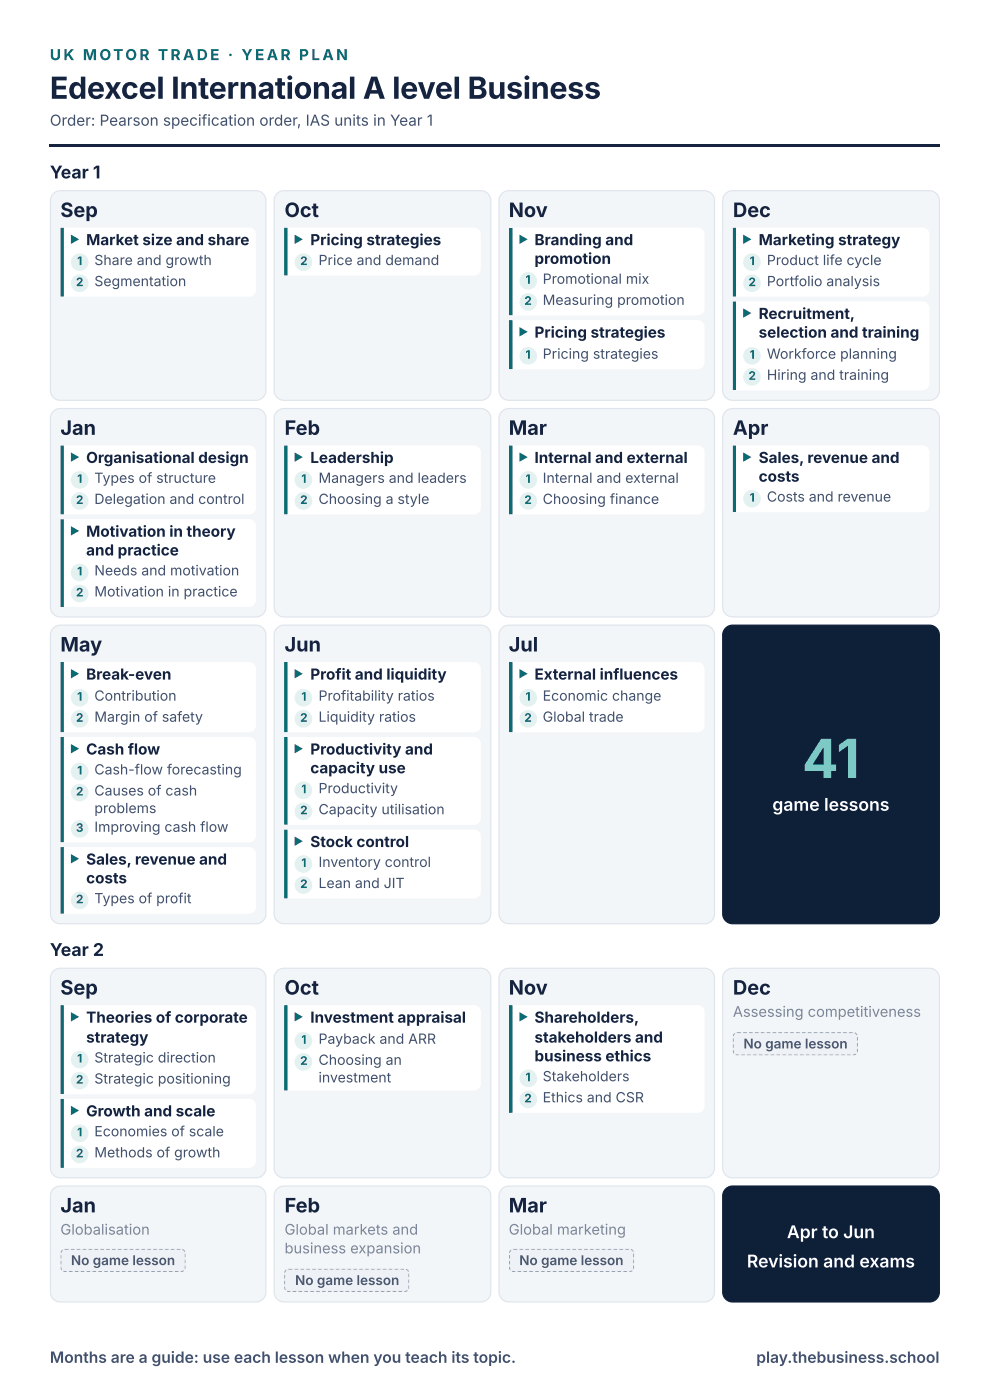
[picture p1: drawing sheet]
<svg xmlns="http://www.w3.org/2000/svg" width="210mm" height="297mm" viewBox="0 0 210 297" stroke-linecap="round" stroke-linejoin="round" font-family="sans-serif">
<path d="M10.6 30.7h189v.5h-189z" fill="#16233f"/>
<path d="M11.3 41.1a2.11 2.11 0 0 1 1.5-.6h41.6a2.11 2.11 0 0 1 2.1 2.1v40.3a2.11 2.11 0 0 1-2.1 2.1h-41.6a2.11 2.11 0 0 1-2.1-2.1v-40.3a2.11 2.11 0 0 1 .6-1.5z" fill="#f3f6f9"/>
<path d="M11.3 41.1a2.11 2.11 0 0 1 1.5-.6h41.6a2.11 2.11 0 0 1 2.1 2.1v40.3a2.11 2.11 0 0 1-2.1 2.1h-41.6a2.11 2.11 0 0 1-2.1-2.1v-40.3a2.11 2.11 0 0 1 .6-1.5z" fill="none" stroke="#dfe5ec" stroke-width=".25"/>
<path d="M13.2 48.3h39.7a1.49 1.49 0 0 1 1.5 1.5v11.7a1.49 1.49 0 0 1-1.5 1.5h-39.7z" fill="#fff"/>
<path d="M12.8 48.3h.8v14.7h-.8z" fill="#0a6b73"/>
<g fill="#e3f1f1">
<circle cx="16.9" cy="55.7" r="1.87"/>
<circle cx="16.9" cy="60.2" r="1.87"/>
</g>
<path d="M58.8 41.1a2.11 2.11 0 0 1 1.5-.6h41.8a2.11 2.11 0 0 1 2.1 2.1v40.3a2.11 2.11 0 0 1-2.1 2.1h-41.8a2.11 2.11 0 0 1-2.1-2.1v-40.3a2.11 2.11 0 0 1 .6-1.5z" fill="#f3f6f9"/>
<path d="M58.8 41.1a2.11 2.11 0 0 1 1.5-.6h41.8a2.11 2.11 0 0 1 2.1 2.1v40.3a2.11 2.11 0 0 1-2.1 2.1h-41.8a2.11 2.11 0 0 1-2.1-2.1v-40.3a2.11 2.11 0 0 1 .6-1.5z" fill="none" stroke="#dfe5ec" stroke-width=".25"/>
<path d="M60.7 48.3h39.9a1.49 1.49 0 0 1 1.5 1.5v7.2a1.49 1.49 0 0 1-1.5 1.5h-39.9z" fill="#fff"/>
<path d="M60.3 48.3h.8v10.2h-.8z" fill="#0a6b73"/>
<circle cx="64.4" cy="55.7" r="1.87" fill="#e3f1f1"/>
<path d="M106.6 41.1a2.11 2.11 0 0 1 1.5-.6h41.5a2.11 2.11 0 0 1 2.1 2.1v40.3a2.11 2.11 0 0 1-2.1 2.1h-41.5a2.11 2.11 0 0 1-2.1-2.1v-40.3a2.11 2.11 0 0 1 .6-1.5z" fill="#f3f6f9"/>
<path d="M106.6 41.1a2.11 2.11 0 0 1 1.5-.6h41.5a2.11 2.11 0 0 1 2.1 2.1v40.3a2.11 2.11 0 0 1-2.1 2.1h-41.5a2.11 2.11 0 0 1-2.1-2.1v-40.3a2.11 2.11 0 0 1 .6-1.5z" fill="none" stroke="#dfe5ec" stroke-width=".25"/>
<path d="M108.5 48.3h39.6a1.49 1.49 0 0 1 1.5 1.5v15.7a1.49 1.49 0 0 1-1.5 1.5h-39.6z" fill="#fff"/>
<path d="M108.1 48.3h.7v18.7h-.7z" fill="#0a6b73"/>
<path d="M108.5 68h39.6a1.49 1.49 0 0 1 1.5 1.5v7.4a1.49 1.49 0 0 1-1.5 1.5h-39.6z" fill="#fff"/>
<path d="M108.1 68h.7v10.4h-.7z" fill="#0a6b73"/>
<g fill="#e3f1f1">
<circle cx="112.2" cy="59.7" r="1.87"/>
<circle cx="112.2" cy="64.1" r="1.87"/>
<circle cx="112.2" cy="75.6" r="1.87"/>
</g>
<path d="M154.1 41.1a2.11 2.11 0 0 1 1.5-.6h41.8a2.11 2.11 0 0 1 2.1 2.1v40.3a2.11 2.11 0 0 1-2.1 2.1h-41.8a2.11 2.11 0 0 1-2.1-2.1v-40.3a2.11 2.11 0 0 1 .6-1.5z" fill="#f3f6f9"/>
<path d="M154.1 41.1a2.11 2.11 0 0 1 1.5-.6h41.8a2.11 2.11 0 0 1 2.1 2.1v40.3a2.11 2.11 0 0 1-2.1 2.1h-41.8a2.11 2.11 0 0 1-2.1-2.1v-40.3a2.11 2.11 0 0 1 .6-1.5z" fill="none" stroke="#dfe5ec" stroke-width=".25"/>
<path d="M156 48.3h39.9a1.49 1.49 0 0 1 1.5 1.5v11.7a1.49 1.49 0 0 1-1.5 1.5h-39.9z" fill="#fff"/>
<path d="M155.6 48.3h.7v14.7h-.7z" fill="#0a6b73"/>
<path d="M156 64h39.9a1.49 1.49 0 0 1 1.5 1.5v15.9a1.49 1.49 0 0 1-1.5 1.5h-39.9z" fill="#fff"/>
<path d="M155.6 64h.7v18.9h-.7z" fill="#0a6b73"/>
<g fill="#e3f1f1">
<circle cx="159.7" cy="55.7" r="1.87"/>
<circle cx="159.7" cy="60.2" r="1.87"/>
<circle cx="159.7" cy="75.6" r="1.87"/>
<circle cx="159.7" cy="80" r="1.87"/>
</g>
<path d="M11.3 87.4a2.11 2.11 0 0 1 1.5-.6h41.6a2.11 2.11 0 0 1 2.1 2.1v40a2.11 2.11 0 0 1-2.1 2.1h-41.6a2.11 2.11 0 0 1-2.1-2.1v-40a2.11 2.11 0 0 1 .6-1.5z" fill="#f3f6f9"/>
<path d="M11.3 87.4a2.11 2.11 0 0 1 1.5-.6h41.6a2.11 2.11 0 0 1 2.1 2.1v40a2.11 2.11 0 0 1-2.1 2.1h-41.6a2.11 2.11 0 0 1-2.1-2.1v-40a2.11 2.11 0 0 1 .6-1.5z" fill="none" stroke="#dfe5ec" stroke-width=".25"/>
<path d="M13.2 94.6h39.7a1.49 1.49 0 0 1 1.5 1.5v11.7a1.49 1.49 0 0 1-1.5 1.5h-39.7z" fill="#fff"/>
<path d="M12.8 94.6h.8v14.7h-.8z" fill="#0a6b73"/>
<path d="M13.2 110.3h39.7a1.49 1.49 0 0 1 1.5 1.5v15.6a1.49 1.49 0 0 1-1.5 1.5h-39.7z" fill="#fff"/>
<path d="M12.8 110.3h.8v18.6h-.8z" fill="#0a6b73"/>
<g fill="#e3f1f1">
<circle cx="16.9" cy="101.9" r="1.87"/>
<circle cx="16.9" cy="106.4" r="1.87"/>
<circle cx="16.9" cy="121.6" r="1.87"/>
<circle cx="16.9" cy="126.1" r="1.87"/>
</g>
<path d="M58.8 87.4a2.11 2.11 0 0 1 1.5-.6h41.8a2.11 2.11 0 0 1 2.1 2.1v40a2.11 2.11 0 0 1-2.1 2.1h-41.8a2.11 2.11 0 0 1-2.1-2.1v-40a2.11 2.11 0 0 1 .6-1.5z" fill="#f3f6f9"/>
<path d="M58.8 87.4a2.11 2.11 0 0 1 1.5-.6h41.8a2.11 2.11 0 0 1 2.1 2.1v40a2.11 2.11 0 0 1-2.1 2.1h-41.8a2.11 2.11 0 0 1-2.1-2.1v-40a2.11 2.11 0 0 1 .6-1.5z" fill="none" stroke="#dfe5ec" stroke-width=".25"/>
<path d="M60.7 94.6h39.9a1.49 1.49 0 0 1 1.5 1.5v11.7a1.49 1.49 0 0 1-1.5 1.5h-39.9z" fill="#fff"/>
<path d="M60.3 94.6h.8v14.7h-.8z" fill="#0a6b73"/>
<g fill="#e3f1f1">
<circle cx="64.4" cy="101.9" r="1.87"/>
<circle cx="64.4" cy="106.4" r="1.87"/>
</g>
<path d="M106.6 87.4a2.11 2.11 0 0 1 1.5-.6h41.5a2.11 2.11 0 0 1 2.1 2.1v40a2.11 2.11 0 0 1-2.1 2.1h-41.5a2.11 2.11 0 0 1-2.1-2.1v-40a2.11 2.11 0 0 1 .6-1.5z" fill="#f3f6f9"/>
<path d="M106.6 87.4a2.11 2.11 0 0 1 1.5-.6h41.5a2.11 2.11 0 0 1 2.1 2.1v40a2.11 2.11 0 0 1-2.1 2.1h-41.5a2.11 2.11 0 0 1-2.1-2.1v-40a2.11 2.11 0 0 1 .6-1.5z" fill="none" stroke="#dfe5ec" stroke-width=".25"/>
<path d="M108.5 94.6h39.6a1.49 1.49 0 0 1 1.5 1.5v11.7a1.49 1.49 0 0 1-1.5 1.5h-39.6z" fill="#fff"/>
<path d="M108.1 94.6h.7v14.7h-.7z" fill="#0a6b73"/>
<g fill="#e3f1f1">
<circle cx="112.2" cy="101.9" r="1.87"/>
<circle cx="112.2" cy="106.4" r="1.87"/>
</g>
<path d="M154.1 87.4a2.11 2.11 0 0 1 1.5-.6h41.8a2.11 2.11 0 0 1 2.1 2.1v40a2.11 2.11 0 0 1-2.1 2.1h-41.8a2.11 2.11 0 0 1-2.1-2.1v-40a2.11 2.11 0 0 1 .6-1.5z" fill="#f3f6f9"/>
<path d="M154.1 87.4a2.11 2.11 0 0 1 1.5-.6h41.8a2.11 2.11 0 0 1 2.1 2.1v40a2.11 2.11 0 0 1-2.1 2.1h-41.8a2.11 2.11 0 0 1-2.1-2.1v-40a2.11 2.11 0 0 1 .6-1.5z" fill="none" stroke="#dfe5ec" stroke-width=".25"/>
<path d="M156 94.6h39.9a1.49 1.49 0 0 1 1.5 1.5v11.2a1.49 1.49 0 0 1-1.5 1.5h-39.9z" fill="#fff"/>
<path d="M155.6 94.6h.7v14.2h-.7z" fill="#0a6b73"/>
<circle cx="159.7" cy="105.9" r="1.87" fill="#e3f1f1"/>
<path d="M11.3 133.4a2.11 2.11 0 0 1 1.5-.6h41.6a2.11 2.11 0 0 1 2.1 2.1v59.2a2.11 2.11 0 0 1-2.1 2.1h-41.6a2.11 2.11 0 0 1-2.1-2.1v-59.2a2.11 2.11 0 0 1 .6-1.5z" fill="#f3f6f9"/>
<path d="M11.3 133.4a2.11 2.11 0 0 1 1.5-.6h41.6a2.11 2.11 0 0 1 2.1 2.1v59.2a2.11 2.11 0 0 1-2.1 2.1h-41.6a2.11 2.11 0 0 1-2.1-2.1v-59.2a2.11 2.11 0 0 1 .6-1.5z" fill="none" stroke="#dfe5ec" stroke-width=".25"/>
<path d="M13.2 140.6h39.7a1.49 1.49 0 0 1 1.5 1.5v11.9a1.49 1.49 0 0 1-1.5 1.5h-39.7z" fill="#fff"/>
<path d="M12.8 140.6h.8v14.9h-.8z" fill="#0a6b73"/>
<path d="M13.2 156.5h39.7a1.49 1.49 0 0 1 1.5 1.5v19.4a1.49 1.49 0 0 1-1.5 1.5h-39.7z" fill="#fff"/>
<path d="M12.8 156.5h.8v22.4h-.8z" fill="#0a6b73"/>
<path d="M13.2 179.9h39.7a1.49 1.49 0 0 1 1.5 1.5v11.2a1.49 1.49 0 0 1-1.5 1.5h-39.7z" fill="#fff"/>
<path d="M12.8 179.9h.8v14.2h-.8z" fill="#0a6b73"/>
<g fill="#e3f1f1">
<circle cx="16.9" cy="148.2" r="1.87"/>
<circle cx="16.9" cy="152.7" r="1.87"/>
<circle cx="16.9" cy="163.9" r="1.87"/>
<circle cx="16.9" cy="168.3" r="1.87"/>
<circle cx="16.9" cy="176.1" r="1.87"/>
<circle cx="16.9" cy="191.2" r="1.87"/>
</g>
<path d="M58.8 133.4a2.11 2.11 0 0 1 1.5-.6h41.8a2.11 2.11 0 0 1 2.1 2.1v59.2a2.11 2.11 0 0 1-2.1 2.1h-41.8a2.11 2.11 0 0 1-2.1-2.1v-59.2a2.11 2.11 0 0 1 .6-1.5z" fill="#f3f6f9"/>
<path d="M58.8 133.4a2.11 2.11 0 0 1 1.5-.6h41.8a2.11 2.11 0 0 1 2.1 2.1v59.2a2.11 2.11 0 0 1-2.1 2.1h-41.8a2.11 2.11 0 0 1-2.1-2.1v-59.2a2.11 2.11 0 0 1 .6-1.5z" fill="none" stroke="#dfe5ec" stroke-width=".25"/>
<path d="M60.7 140.6h39.9a1.49 1.49 0 0 1 1.5 1.5v11.9a1.49 1.49 0 0 1-1.5 1.5h-39.9z" fill="#fff"/>
<path d="M60.3 140.6h.8v14.9h-.8z" fill="#0a6b73"/>
<path d="M60.7 156.5h39.9a1.49 1.49 0 0 1 1.5 1.5v15.7a1.49 1.49 0 0 1-1.5 1.5h-39.9z" fill="#fff"/>
<path d="M60.3 156.5h.8v18.7h-.8z" fill="#0a6b73"/>
<path d="M60.7 176.2h39.9a1.49 1.49 0 0 1 1.5 1.5v11.7a1.49 1.49 0 0 1-1.5 1.4h-39.9z" fill="#fff"/>
<path d="M60.3 176.2h.8v14.6h-.8z" fill="#0a6b73"/>
<g fill="#e3f1f1">
<circle cx="64.4" cy="148.2" r="1.87"/>
<circle cx="64.4" cy="152.7" r="1.87"/>
<circle cx="64.4" cy="167.8" r="1.87"/>
<circle cx="64.4" cy="172.3" r="1.87"/>
<circle cx="64.4" cy="183.5" r="1.87"/>
<circle cx="64.4" cy="188" r="1.87"/>
</g>
<path d="M106.6 133.4a2.11 2.11 0 0 1 1.5-.6h41.5a2.11 2.11 0 0 1 2.1 2.1v59.2a2.11 2.11 0 0 1-2.1 2.1h-41.5a2.11 2.11 0 0 1-2.1-2.1v-59.2a2.11 2.11 0 0 1 .6-1.5z" fill="#f3f6f9"/>
<path d="M106.6 133.4a2.11 2.11 0 0 1 1.5-.6h41.5a2.11 2.11 0 0 1 2.1 2.1v59.2a2.11 2.11 0 0 1-2.1 2.1h-41.5a2.11 2.11 0 0 1-2.1-2.1v-59.2a2.11 2.11 0 0 1 .6-1.5z" fill="none" stroke="#dfe5ec" stroke-width=".25"/>
<path d="M108.5 140.6h39.6a1.49 1.49 0 0 1 1.5 1.5v11.9a1.49 1.49 0 0 1-1.5 1.5h-39.6z" fill="#fff"/>
<path d="M108.1 140.6h.7v14.9h-.7z" fill="#0a6b73"/>
<g fill="#e3f1f1">
<circle cx="112.2" cy="148.2" r="1.87"/>
<circle cx="112.2" cy="152.7" r="1.87"/>
</g>
<path d="M154.1 133.4a2.11 2.11 0 0 1 1.5-.6h41.8a2.11 2.11 0 0 1 2.1 2.1v59.2a2.11 2.11 0 0 1-2.1 2.1h-41.8a2.11 2.11 0 0 1-2.1-2.1v-59.2a2.11 2.11 0 0 1 .6-1.5z" fill="#0e2038"/>
<path d="M154.1 133.4a2.11 2.11 0 0 1 1.5-.6h41.8a2.11 2.11 0 0 1 2.1 2.1v59.2a2.11 2.11 0 0 1-2.1 2.1h-41.8a2.11 2.11 0 0 1-2.1-2.1v-59.2a2.11 2.11 0 0 1 .6-1.5z" fill="none" stroke="#0e2038" stroke-width=".25"/>
<path d="M11.3 206.3a2.11 2.11 0 0 1 1.5-.7h41.6a2.11 2.11 0 0 1 2.1 2.2v40.3a2.11 2.11 0 0 1-2.1 2.1h-41.6a2.11 2.11 0 0 1-2.1-2.1v-40.3a2.11 2.11 0 0 1 .6-1.5z" fill="#f3f6f9"/>
<path d="M11.3 206.3a2.11 2.11 0 0 1 1.5-.7h41.6a2.11 2.11 0 0 1 2.1 2.2v40.3a2.11 2.11 0 0 1-2.1 2.1h-41.6a2.11 2.11 0 0 1-2.1-2.1v-40.3a2.11 2.11 0 0 1 .6-1.5z" fill="none" stroke="#dfe5ec" stroke-width=".25"/>
<path d="M13.2 213.5h39.7a1.49 1.49 0 0 1 1.5 1.5v15.9a1.49 1.49 0 0 1-1.5 1.5h-39.7z" fill="#fff"/>
<path d="M12.8 213.5h.8v18.9h-.8z" fill="#0a6b73"/>
<path d="M13.2 233.4h39.7a1.49 1.49 0 0 1 1.5 1.5v11.7a1.49 1.49 0 0 1-1.5 1.5h-39.7z" fill="#fff"/>
<path d="M12.8 233.4h.8v14.7h-.8z" fill="#0a6b73"/>
<g fill="#e3f1f1">
<circle cx="16.9" cy="225" r="1.87"/>
<circle cx="16.9" cy="229.5" r="1.87"/>
<circle cx="16.9" cy="240.7" r="1.87"/>
<circle cx="16.9" cy="245.2" r="1.87"/>
</g>
<path d="M58.8 206.3a2.11 2.11 0 0 1 1.5-.7h41.8a2.11 2.11 0 0 1 2.1 2.2v40.3a2.11 2.11 0 0 1-2.1 2.1h-41.8a2.11 2.11 0 0 1-2.1-2.1v-40.3a2.11 2.11 0 0 1 .6-1.5z" fill="#f3f6f9"/>
<path d="M58.8 206.3a2.11 2.11 0 0 1 1.5-.7h41.8a2.11 2.11 0 0 1 2.1 2.2v40.3a2.11 2.11 0 0 1-2.1 2.1h-41.8a2.11 2.11 0 0 1-2.1-2.1v-40.3a2.11 2.11 0 0 1 .6-1.5z" fill="none" stroke="#dfe5ec" stroke-width=".25"/>
<path d="M60.7 213.5h39.9a1.49 1.49 0 0 1 1.5 1.5v15.1a1.49 1.49 0 0 1-1.5 1.5h-39.9z" fill="#fff"/>
<path d="M60.3 213.5h.8v18.1h-.8z" fill="#0a6b73"/>
<g fill="#e3f1f1">
<circle cx="64.4" cy="221.1" r="1.87"/>
<circle cx="64.4" cy="225.5" r="1.87"/>
</g>
<path d="M106.6 206.3a2.11 2.11 0 0 1 1.5-.7h41.5a2.11 2.11 0 0 1 2.1 2.2v40.3a2.11 2.11 0 0 1-2.1 2.1h-41.5a2.11 2.11 0 0 1-2.1-2.1v-40.3a2.11 2.11 0 0 1 .6-1.5z" fill="#f3f6f9"/>
<path d="M106.6 206.3a2.11 2.11 0 0 1 1.5-.7h41.5a2.11 2.11 0 0 1 2.1 2.2v40.3a2.11 2.11 0 0 1-2.1 2.1h-41.5a2.11 2.11 0 0 1-2.1-2.1v-40.3a2.11 2.11 0 0 1 .6-1.5z" fill="none" stroke="#dfe5ec" stroke-width=".25"/>
<path d="M108.5 213.5h39.6a1.49 1.49 0 0 1 1.5 1.5v19.9a1.49 1.49 0 0 1-1.5 1.5h-39.6z" fill="#fff"/>
<path d="M108.1 213.5h.7v22.9h-.7z" fill="#0a6b73"/>
<g fill="#e3f1f1">
<circle cx="112.2" cy="229" r="1.87"/>
<circle cx="112.2" cy="233.5" r="1.87"/>
</g>
<path d="M154.1 206.3a2.11 2.11 0 0 1 1.5-.7h41.8a2.11 2.11 0 0 1 2.1 2.2v40.3a2.11 2.11 0 0 1-2.1 2.1h-41.8a2.11 2.11 0 0 1-2.1-2.1v-40.3a2.11 2.11 0 0 1 .6-1.5z" fill="#f3f6f9"/>
<path d="M154.1 206.3a2.11 2.11 0 0 1 1.5-.7h41.8a2.11 2.11 0 0 1 2.1 2.2v40.3a2.11 2.11 0 0 1-2.1 2.1h-41.8a2.11 2.11 0 0 1-2.1-2.1v-40.3a2.11 2.11 0 0 1 .6-1.5z" fill="none" stroke="#dfe5ec" stroke-width=".25"/>
<path d="M155.6 219.2h26.6v5h-26.6z" fill="#eef1f5"/>
<g fill="#9aa5b8">
<path d="M157.8 219.2h.8v.3h-.8zM159.1 219.2h.7v.3h-.7zM160.3 219.2h.8v.3h-.8zM161.6 219.2h.7v.3h-.7zM162.8 219.2h.8v.3h-.8zM164.1 219.2h.7v.3h-.7zM165.3 219.2h.8v.3h-.8zM166.6 219.2h.7v.3h-.7zM167.8 219.2h.8v.3h-.8zM169.1 219.2h.7v.3h-.7zM170.3 219.2h.8v.3h-.8zM171.6 219.2h.7v.3h-.7zM172.8 219.2h.8v.3h-.8zM174.1 219.2h.7v.3h-.7zM175.3 219.2h.8v.3h-.8zM176.6 219.2h.7v.3h-.7zM177.8 219.2h.7v.3h-.7zM179.1 219.2h.7v.3h-.7zM180.3 219.2h.7v.3h-.7zM181.6 219.2a.51 .51 0 0 1 .6 .5l-.3 .2-.5-.4zM181.9 219.9h.3zM181.9 219.9h.3zM181.9 219.9h.3zM181.1 219.9h.9zM179.9 219.9h.7zM178.6 219.9h.8zM177.4 219.9h.7zM176.1 219.9h.8zM174.9 219.9h.7zM173.6 219.9h.8zM172.4 219.9h.7zM171.1 219.9h.8zM169.9 219.9h.7zM168.7 219.9h.7zM167.4 219.9h.7zM166.2 219.9h.7zM164.9 219.9h.8zM163.7 219.9h.7zM162.4 219.9h.8zM161.2 219.9h.7zM159.9 219.9h.8zM158.7 219.9h.7zM157.4 219.9h.8zM156.1 219.9h.8zM155.5 219.9h.5zM155.5 219.9h.4zM155.5 219.9h.4zM155.6 219.3l.2-.1 .3 .4-.2 .3h-.4zM156.4 219.2h.9v.3h-.8z"/>
<path d="M157.8 223.5h.8zM159.1 223.5h.7zM160.3 223.5h.8zM161.6 223.5h.7zM162.8 223.5h.8zM164.1 223.5h.7zM165.3 223.5h.8zM166.6 223.5h.7zM167.8 223.5h.8zM169.1 223.5h.7zM170.3 223.5h.8zM171.6 223.5h.7zM172.8 223.5h.8zM174.1 223.5h.7zM175.3 223.5h.8zM176.6 223.5h.7zM177.8 223.5h.7zM179.1 223.5h.7zM180.3 223.5h.7zM181.4 223.5h.8zM181.9 223.5h.3zM181.9 223.5h.3zM181.9 223.5l.3 .1zM181.1 223.9l.6-.2 .3 .4-.9 .1zM179.9 223.9h.7v.3h-.7zM178.6 223.9h.8v.3h-.8zM177.4 223.9h.7v.3h-.7zM176.1 223.9h.8v.3h-.8zM174.9 223.9h.7v.3h-.7zM173.6 223.9h.8v.3h-.8zM172.4 223.9h.7v.3h-.7zM171.1 223.9h.8v.3h-.8zM169.9 223.9h.7v.3h-.7zM168.7 223.9h.7v.3h-.7zM167.4 223.9h.7v.3h-.7zM166.2 223.9h.7v.3h-.7zM164.9 223.9h.8v.3h-.8zM163.7 223.9h.7v.3h-.7zM162.4 223.9h.8v.3h-.8zM161.2 223.9h.7v.3h-.7zM159.9 223.9h.8v.3h-.8zM158.7 223.9h.7v.3h-.7zM157.4 223.9h.8v.3h-.8zM156.3 223.8l.6 .1v.3h-.8zM155.5 223.5l.5 .1-.5 .3zM155.5 223.5h.4zM155.5 223.5h.4zM155.5 223.5h.6zM156.4 223.5h.9z"/>
<path d="M181.5 219.2v.3zM181.5 219.2v.3zM181.5 219.2v.3zM181.5 219.2v.3zM181.5 219.2v.3zM181.5 219.2v.3zM181.5 219.2v.3zM181.5 219.2v.3zM181.5 219.2v.3zM181.5 219.2v.3zM181.5 219.2v.3zM181.5 219.2v.3zM181.5 219.2v.3zM181.5 219.2v.3zM181.5 219.2v.3zM181.5 219.2v.3zM181.5 219.2v.3zM181.5 219.2v.3zM181.5 219.2v.3zM181.6 219.2a.51 .51 0 0 1 .6 .5l-.3 .2-.4-.4zM181.9 220.3h.3v.7h-.3zM181.9 221.5h.3v.8h-.3zM181.9 222.8h.3v.8l-.3-.2zM181.5 223.8l.2-.1 .3 .4-.5 .1zM181.5 223.9v.3zM181.5 223.9v.3zM181.5 223.9v.3zM181.5 223.9v.3zM181.5 223.9v.3zM181.5 223.9v.3zM181.5 223.9v.3zM181.5 223.9v.3zM181.5 223.9v.3zM181.5 223.9v.3zM181.5 223.9v.3zM181.5 223.9v.3zM181.5 223.9v.3zM181.5 223.9v.3zM181.5 223.9v.3zM181.5 223.9v.3zM181.5 223.9v.3zM181.5 223.9v.3zM181.5 223.9v.3zM181.5 223.8v.4zM181.5 223v.9zM181.5 221.8v.7zM181.5 220.5v.8zM181.5 219.2v.9zM181.5 219.2v.3z"/>
<path d="M156.3 219.2v.3zM156.3 219.2v.3zM156.3 219.2v.3zM156.3 219.2v.3zM156.3 219.2v.3zM156.3 219.2v.3zM156.3 219.2v.3zM156.3 219.2v.3zM156.3 219.2v.3zM156.3 219.2v.3zM156.3 219.2v.3zM156.3 219.2v.3zM156.3 219.2v.3zM156.3 219.2v.3zM156.3 219.2v.3zM156.3 219.2v.3zM156.3 219.2v.3zM156.3 219.2v.3zM156.3 219.2v.3zM156.3 219.2v.7zM156.3 220.3v.7zM156.3 221.5v.8zM156.3 222.8v.8zM156.3 223.7v.5zM156.3 223.9v.3zM156.3 223.9v.3zM156.3 223.9v.3zM156.3 223.9v.3zM156.3 223.9v.3zM156.3 223.9v.3zM156.3 223.9v.3zM156.3 223.9v.3zM156.3 223.9v.3zM156.3 223.9v.3zM156.3 223.9v.3zM156.3 223.9v.3zM156.3 223.9v.3zM156.3 223.9v.3zM156.3 223.9v.3zM156.3 223.9v.3zM156.3 223.9v.3zM156.3 223.9v.3zM156.3 223.9v.3zM156.3 223.8v.4h-.2zM155.5 223h.4l.1 .6-.5 .3zM155.5 221.8h.4v.7h-.4zM155.5 220.5h.4v.8h-.4zM155.6 219.3l.2-.1 .3 .4-.2 .5-.4-.1zM156.3 219.2v.3z"/>
</g>
<path d="M11.3 252.5a2.11 2.11 0 0 1 1.5-.6h41.6a2.11 2.11 0 0 1 2.1 2.1v20.4a2.11 2.11 0 0 1-2.1 2.1h-41.6a2.11 2.11 0 0 1-2.1-2.1v-20.4a2.11 2.11 0 0 1 .6-1.5z" fill="#f3f6f9"/>
<path d="M11.3 252.5a2.11 2.11 0 0 1 1.5-.6h41.6a2.11 2.11 0 0 1 2.1 2.1v20.4a2.11 2.11 0 0 1-2.1 2.1h-41.6a2.11 2.11 0 0 1-2.1-2.1v-20.4a2.11 2.11 0 0 1 .6-1.5z" fill="none" stroke="#dfe5ec" stroke-width=".25"/>
<path d="M12.8 265.2h26.6v5h-26.6z" fill="#eef1f5"/>
<g fill="#9aa5b8">
<path d="M15.1 265.2h.7v.3h-.7zM16.3 265.2h.8v.3h-.8zM17.6 265.2h.7v.3h-.7zM18.8 265.2h.8v.3h-.8zM20.1 265.2h.7v.3h-.7zM21.3 265.2h.8v.3h-.8zM22.6 265.2h.7v.3h-.7zM23.8 265.2h.8v.3h-.8zM25.1 265.2h.7v.3h-.7zM26.3 265.2h.7v.3h-.7zM27.6 265.2h.7v.3h-.7zM28.8 265.2h.7v.3h-.7zM30 265.2h.8v.3h-.8zM31.3 265.2h.7v.3h-.7zM32.5 265.2h.8v.3h-.8zM33.8 265.2h.7v.3h-.7zM35 265.2h.8v.3h-.8zM36.3 265.2h.7v.3h-.7zM37.5 265.2h.8v.3h-.8zM38.9 265.2a.51 .51 0 0 1 .6 .5l-.4 .2-.4-.4zM39.2 265.9h.3zM39.2 265.9h.3zM39.1 265.9h.4zM38.4 265.9h.9zM37.1 265.9h.8zM35.9 265.9h.7zM34.6 265.9h.8zM33.4 265.9h.7zM32.1 265.9h.8zM30.9 265.9h.7zM29.6 265.9h.8zM28.4 265.9h.7zM27.1 265.9h.8zM25.9 265.9h.7zM24.6 265.9h.8zM23.4 265.9h.7zM22.1 265.9h.8zM20.9 265.9h.7zM19.6 265.9h.8zM18.4 265.9h.7zM17.2 265.9h.7zM15.9 265.9h.7zM14.7 265.9h.7zM13.3 265.9h.9zM12.8 265.9h.4zM12.8 265.9h.3zM12.8 265.9h.3zM12.9 265.4l.2-.2 .3 .4-.2 .3h-.4zM13.7 265.2h.9v.3h-.9z"/>
<path d="M15.1 269.5h.7zM16.3 269.5h.8zM17.6 269.5h.7zM18.8 269.5h.8zM20.1 269.5h.7zM21.3 269.5h.8zM22.6 269.5h.7zM23.8 269.5h.8zM25.1 269.5h.7zM26.3 269.5h.7zM27.6 269.5h.7zM28.8 269.5h.7zM30 269.5h.8zM31.3 269.5h.7zM32.5 269.5h.8zM33.8 269.5h.7zM35 269.5h.8zM36.3 269.5h.7zM37.5 269.5h.8zM38.7 269.5h.8zM39.2 269.5h.3zM39.2 269.5h.3zM39.1 269.5l.4 .1zM38.4 269.9l.5-.2 .4 .5h-.9zM37.1 269.9h.8v.3h-.8zM35.9 269.9h.7v.3h-.7zM34.6 269.9h.8v.3h-.8zM33.4 269.9h.7v.3h-.7zM32.1 269.9h.8v.3h-.8zM30.9 269.9h.7v.3h-.7zM29.6 269.9h.8v.3h-.8zM28.4 269.9h.7v.3h-.7zM27.1 269.9h.8v.3h-.8zM25.9 269.9h.7v.3h-.7zM24.6 269.9h.8v.3h-.8zM23.4 269.9h.7v.3h-.7zM22.1 269.9h.8v.3h-.8zM20.9 269.9h.7v.3h-.7zM19.6 269.9h.8v.3h-.8zM18.4 269.9h.7v.3h-.7zM17.2 269.9h.7v.3h-.7zM15.9 269.9h.7v.3h-.7zM14.7 269.9h.7v.3h-.7zM13.5 269.9h.7v.3h-.9zM12.8 269.5l.4 .1-.4 .3zM12.8 269.5h.3zM12.8 269.5h.3zM12.8 269.5h.6zM13.7 269.5h.9z"/>
<path d="M38.8 265.2v.3zM38.8 265.2v.3zM38.8 265.2v.3zM38.8 265.2v.3zM38.8 265.2v.3zM38.8 265.2v.3zM38.8 265.2v.3zM38.8 265.2v.3zM38.8 265.2v.3zM38.8 265.2v.3zM38.8 265.2v.3zM38.8 265.2v.3zM38.8 265.2v.3zM38.8 265.2v.3zM38.8 265.2v.3zM38.8 265.2v.3zM38.8 265.2v.3zM38.8 265.2v.3zM38.8 265.2v.3zM38.9 265.2a.51 .51 0 0 1 .6 .5l-.4 .2-.3-.4zM39.2 266.3h.3v.7h-.3zM39.2 267.5h.3v.8h-.3zM39.2 268.8h.3v.8l-.4-.2zM38.8 269.8l.1-.1 .4 .5h-.5zM38.8 269.9v.3zM38.8 269.9v.3zM38.8 269.9v.3zM38.8 269.9v.3zM38.8 269.9v.3zM38.8 269.9v.3zM38.8 269.9v.3zM38.8 269.9v.3zM38.8 269.9v.3zM38.8 269.9v.3zM38.8 269.9v.3zM38.8 269.9v.3zM38.8 269.9v.3zM38.8 269.9v.3zM38.8 269.9v.3zM38.8 269.9v.3zM38.8 269.9v.3zM38.8 269.9v.3zM38.8 269.9v.3zM38.8 269.9v.3zM38.8 269.1v.8zM38.8 267.8v.8zM38.8 266.6v.7zM38.8 265.2v.9zM38.8 265.2v.3z"/>
<path d="M13.5 265.2v.3zM13.5 265.2v.3zM13.5 265.2v.3zM13.5 265.2v.3zM13.5 265.2v.3zM13.5 265.2v.3zM13.5 265.2v.3zM13.5 265.2v.3zM13.5 265.2v.3zM13.5 265.2v.3zM13.5 265.2v.3zM13.5 265.2v.3zM13.5 265.2v.3zM13.5 265.2v.3zM13.5 265.2v.3zM13.5 265.2v.3zM13.5 265.2v.3zM13.5 265.2v.3zM13.5 265.2v.3zM13.5 265.2v.7zM13.5 266.3v.7zM13.5 267.5v.8zM13.5 268.8v.8zM13.5 269.7v.5zM13.5 269.9v.3zM13.5 269.9v.3zM13.5 269.9v.3zM13.5 269.9v.3zM13.5 269.9v.3zM13.5 269.9v.3zM13.5 269.9v.3zM13.5 269.9v.3zM13.5 269.9v.3zM13.5 269.9v.3zM13.5 269.9v.3zM13.5 269.9v.3zM13.5 269.9v.3zM13.5 269.9v.3zM13.5 269.9v.3zM13.5 269.9v.3zM13.5 269.9v.3zM13.5 269.9v.3zM13.5 269.9v.3zM13.5 269.9v.3h-.2zM12.8 269.1h.3l.1 .5-.4 .3zM12.8 267.8h.3v.8h-.3zM12.8 266.6h.3v.7h-.3zM12.9 265.4l.2-.2 .3 .4-.3 .5-.3-.1zM13.5 265.2v.3z"/>
</g>
<path d="M58.8 252.5a2.11 2.11 0 0 1 1.5-.6h41.8a2.11 2.11 0 0 1 2.1 2.1v20.4a2.11 2.11 0 0 1-2.1 2.1h-41.8a2.11 2.11 0 0 1-2.1-2.1v-20.4a2.11 2.11 0 0 1 .6-1.5z" fill="#f3f6f9"/>
<path d="M58.8 252.5a2.11 2.11 0 0 1 1.5-.6h41.8a2.11 2.11 0 0 1 2.1 2.1v20.4a2.11 2.11 0 0 1-2.1 2.1h-41.8a2.11 2.11 0 0 1-2.1-2.1v-20.4a2.11 2.11 0 0 1 .6-1.5z" fill="none" stroke="#dfe5ec" stroke-width=".25"/>
<path d="M60.3 269.4h26.6v5h-26.6z" fill="#eef1f5"/>
<g fill="#9aa5b8">
<path d="M62.6 269.4h.7v.3h-.7zM63.8 269.4h.8v.3h-.8zM65.1 269.4h.7v.3h-.7zM66.3 269.4h.8v.3h-.8zM67.6 269.4h.7v.3h-.7zM68.8 269.4h.8v.3h-.8zM70.1 269.4h.7v.3h-.7zM71.3 269.4h.8v.3h-.8zM72.6 269.4h.7v.3h-.7zM73.8 269.4h.8v.3h-.8zM75.1 269.4h.7v.3h-.7zM76.3 269.4h.7v.3h-.7zM77.6 269.4h.7v.3h-.7zM78.8 269.4h.7v.3h-.7zM80 269.4h.8v.3h-.8zM81.3 269.4h.7v.3h-.7zM82.5 269.4h.8v.3h-.8zM83.8 269.4h.7v.3h-.7zM85 269.4h.8v.3h-.8zM86.4 269.4a.51 .51 0 0 1 .6 .5l-.4 .2-.4-.3zM86.7 270.1h.3zM86.7 270.1h.3zM86.6 270.1h.4zM85.9 270.1h.9zM84.6 270.1h.8zM83.4 270.1h.7zM82.1 270.1h.8zM80.9 270.1h.7zM79.6 270.1h.8zM78.4 270.1h.7zM77.1 270.1h.8zM75.9 270.1h.7zM74.6 270.1h.8zM73.4 270.1h.7zM72.1 270.1h.8zM70.9 270.1h.7zM69.6 270.1h.8zM68.4 270.1h.7zM67.2 270.1h.7zM65.9 270.1h.7zM64.7 270.1h.7zM63.4 270.1h.8zM62.2 270.1h.7zM60.8 270.1h.9zM60.3 270.1h.4zM60.3 270.1h.3zM60.3 270.1h.3zM60.4 269.6l.2-.2 .3 .5-.2 .2h-.4zM61.2 269.4h.9v.3h-.9z"/>
<path d="M62.6 273.7h.7zM63.8 273.7h.8zM65.1 273.7h.7zM66.3 273.7h.8zM67.6 273.7h.7zM68.8 273.7h.8zM70.1 273.7h.7zM71.3 273.7h.8zM72.6 273.7h.7zM73.8 273.7h.8zM75.1 273.7h.7zM76.3 273.7h.7zM77.6 273.7h.7zM78.8 273.7h.7zM80 273.7h.8zM81.3 273.7h.7zM82.5 273.7h.8zM83.8 273.7h.7zM85 273.7h.8zM86.2 273.7h.8zM86.7 273.7h.3zM86.7 273.7h.3zM86.6 273.7l.4 .1zM85.9 274.1l.5-.1 .4 .4-.9 .1zM84.6 274.1h.8v.4h-.8zM83.4 274.1h.7v.4h-.7zM82.1 274.1h.8v.4h-.8zM80.9 274.1h.7v.4h-.7zM79.6 274.1h.8v.4h-.8zM78.4 274.1h.7v.4h-.7zM77.1 274.1h.8v.4h-.8zM75.9 274.1h.7v.4h-.7zM74.6 274.1h.8v.4h-.8zM73.4 274.1h.7v.4h-.7zM72.1 274.1h.8v.4h-.8zM70.9 274.1h.7v.4h-.7zM69.6 274.1h.8v.4h-.8zM68.4 274.1h.7v.4h-.7zM67.2 274.1h.7v.4h-.7zM65.9 274.1h.7v.4h-.7zM64.7 274.1h.7v.4h-.7zM63.4 274.1h.8v.4h-.8zM62.2 274.1h.7v.4h-.7zM61 274.1h.7v.4h-.9zM60.3 273.7l.4 .1-.4 .4zM60.3 273.7h.3zM60.3 273.7h.3zM60.3 273.7h.6zM61.2 273.7h.9z"/>
<path d="M86.3 269.4v.3zM86.3 269.4v.3zM86.3 269.4v.3zM86.3 269.4v.3zM86.3 269.4v.3zM86.3 269.4v.3zM86.3 269.4v.3zM86.3 269.4v.3zM86.3 269.4v.3zM86.3 269.4v.3zM86.3 269.4v.3zM86.3 269.4v.3zM86.3 269.4v.3zM86.3 269.4v.3zM86.3 269.4v.3zM86.3 269.4v.3zM86.3 269.4v.3zM86.3 269.4v.3zM86.3 269.4v.3zM86.4 269.4a.51 .51 0 0 1 .6 .5l-.4 .2-.3-.3zM86.7 270.5h.3v.8h-.3zM86.7 271.8h.3v.7h-.3zM86.7 273h.3v.8l-.4-.1zM86.3 274.1l.1-.1 .4 .4-.5 .1zM86.3 274.1v.4zM86.3 274.1v.4zM86.3 274.1v.4zM86.3 274.1v.4zM86.3 274.1v.4zM86.3 274.1v.4zM86.3 274.1v.4zM86.3 274.1v.4zM86.3 274.1v.4zM86.3 274.1v.4zM86.3 274.1v.4zM86.3 274.1v.4zM86.3 274.1v.4zM86.3 274.1v.4zM86.3 274.1v.4zM86.3 274.1v.4zM86.3 274.1v.4zM86.3 274.1v.4zM86.3 274.1v.4zM86.3 274.1v.4zM86.3 273.3v.9zM86.3 272v.8zM86.3 270.8v.7zM86.3 269.4v.9zM86.3 269.4v.3z"/>
<path d="M61 269.4v.3zM61 269.4v.3zM61 269.4v.3zM61 269.4v.3zM61 269.4v.3zM61 269.4v.3zM61 269.4v.3zM61 269.4v.3zM61 269.4v.3zM61 269.4v.3zM61 269.4v.3zM61 269.4v.3zM61 269.4v.3zM61 269.4v.3zM61 269.4v.3zM61 269.4v.3zM61 269.4v.3zM61 269.4v.3zM61 269.4v.3zM61 269.4v.7zM61 270.5v.8zM61 271.8v.7zM61 273v.8zM61 274v.5zM61 274.1v.4zM61 274.1v.4zM61 274.1v.4zM61 274.1v.4zM61 274.1v.4zM61 274.1v.4zM61 274.1v.4zM61 274.1v.4zM61 274.1v.4zM61 274.1v.4zM61 274.1v.4zM61 274.1v.4zM61 274.1v.4zM61 274.1v.4zM61 274.1v.4zM61 274.1v.4zM61 274.1v.4zM61 274.1v.4zM61 274.1v.4zM61 274.1v.4h-.2zM60.3 273.3h.3l.1 .5-.4 .4zM60.3 272h.3v.8h-.3zM60.3 270.8h.3v.7h-.3zM60.4 269.6l.2-.2 .3 .5-.3 .4h-.3zM61 269.4v.3z"/>
</g>
<path d="M106.6 252.5a2.11 2.11 0 0 1 1.5-.6h41.5a2.11 2.11 0 0 1 2.1 2.1v20.4a2.11 2.11 0 0 1-2.1 2.1h-41.5a2.11 2.11 0 0 1-2.1-2.1v-20.4a2.11 2.11 0 0 1 .6-1.5z" fill="#f3f6f9"/>
<path d="M106.6 252.5a2.11 2.11 0 0 1 1.5-.6h41.5a2.11 2.11 0 0 1 2.1 2.1v20.4a2.11 2.11 0 0 1-2.1 2.1h-41.5a2.11 2.11 0 0 1-2.1-2.1v-20.4a2.11 2.11 0 0 1 .6-1.5z" fill="none" stroke="#dfe5ec" stroke-width=".25"/>
<path d="M108.1 265.2h26.6v5h-26.6z" fill="#eef1f5"/>
<g fill="#9aa5b8">
<path d="M110.3 265.2h.8v.3h-.8zM111.6 265.2h.7v.3h-.7zM112.8 265.2h.8v.3h-.8zM114.1 265.2h.7v.3h-.7zM115.3 265.2h.8v.3h-.8zM116.6 265.2h.7v.3h-.7zM117.8 265.2h.8v.3h-.8zM119.1 265.2h.7v.3h-.7zM120.3 265.2h.8v.3h-.8zM121.6 265.2h.7v.3h-.7zM122.8 265.2h.8v.3h-.8zM124.1 265.2h.7v.3h-.7zM125.3 265.2h.7v.3h-.7zM126.6 265.2h.7v.3h-.7zM127.8 265.2h.7v.3h-.7zM129 265.2h.8v.3h-.8zM130.3 265.2h.7v.3h-.7zM131.5 265.2h.8v.3h-.8zM132.8 265.2h.7v.3h-.7zM134.1 265.2a.51 .51 0 0 1 .6 .5l-.3 .2-.5-.4zM134.4 265.9h.3zM134.4 265.9h.3zM134.4 265.9h.3zM133.6 265.9h.9zM132.4 265.9h.7zM131.1 265.9h.8zM129.9 265.9h.7zM128.6 265.9h.8zM127.4 265.9h.7zM126.1 265.9h.8zM124.9 265.9h.7zM123.6 265.9h.8zM122.4 265.9h.7zM121.1 265.9h.8zM119.9 265.9h.7zM118.6 265.9h.8zM117.4 265.9h.7zM116.2 265.9h.7zM114.9 265.9h.8zM113.7 265.9h.7zM112.4 265.9h.8zM111.2 265.9h.7zM109.9 265.9h.8zM108.6 265.9h.8zM108 265.9h.5zM108 265.9h.4zM108 265.9h.4zM108.1 265.4l.2-.2 .3 .4-.2 .3h-.4zM108.9 265.2h.9v.3h-.8z"/>
<path d="M110.3 269.5h.8zM111.6 269.5h.7zM112.8 269.5h.8zM114.1 269.5h.7zM115.3 269.5h.8zM116.6 269.5h.7zM117.8 269.5h.8zM119.1 269.5h.7zM120.3 269.5h.8zM121.6 269.5h.7zM122.8 269.5h.8zM124.1 269.5h.7zM125.3 269.5h.7zM126.6 269.5h.7zM127.8 269.5h.7zM129 269.5h.8zM130.3 269.5h.7zM131.5 269.5h.8zM132.8 269.5h.7zM133.9 269.5h.8zM134.4 269.5h.3zM134.4 269.5h.3zM134.4 269.5l.3 .1zM133.6 269.9l.6-.2 .3 .5h-.9zM132.4 269.9h.7v.3h-.7zM131.1 269.9h.8v.3h-.8zM129.9 269.9h.7v.3h-.7zM128.6 269.9h.8v.3h-.8zM127.4 269.9h.7v.3h-.7zM126.1 269.9h.8v.3h-.8zM124.9 269.9h.7v.3h-.7zM123.6 269.9h.8v.3h-.8zM122.4 269.9h.7v.3h-.7zM121.1 269.9h.8v.3h-.8zM119.9 269.9h.7v.3h-.7zM118.6 269.9h.8v.3h-.8zM117.4 269.9h.7v.3h-.7zM116.2 269.9h.7v.3h-.7zM114.9 269.9h.8v.3h-.8zM113.7 269.9h.7v.3h-.7zM112.4 269.9h.8v.3h-.8zM111.2 269.9h.7v.3h-.7zM109.9 269.9h.8v.3h-.8zM108.8 269.9h.6v.3h-.8zM108 269.5l.5 .1-.5 .3zM108 269.5h.4zM108 269.5h.4zM108 269.5h.6zM108.9 269.5h.9z"/>
<path d="M134 265.2v.3zM134 265.2v.3zM134 265.2v.3zM134 265.2v.3zM134 265.2v.3zM134 265.2v.3zM134 265.2v.3zM134 265.2v.3zM134 265.2v.3zM134 265.2v.3zM134 265.2v.3zM134 265.2v.3zM134 265.2v.3zM134 265.2v.3zM134 265.2v.3zM134 265.2v.3zM134 265.2v.3zM134 265.2v.3zM134 265.2v.3zM134.1 265.2a.51 .51 0 0 1 .6 .5l-.3 .2-.4-.4zM134.4 266.3h.3v.7h-.3zM134.4 267.5h.3v.8h-.3zM134.4 268.8h.3v.8l-.3-.2zM134 269.8l.2-.1 .3 .5h-.5zM134 269.9v.3zM134 269.9v.3zM134 269.9v.3zM134 269.9v.3zM134 269.9v.3zM134 269.9v.3zM134 269.9v.3zM134 269.9v.3zM134 269.9v.3zM134 269.9v.3zM134 269.9v.3zM134 269.9v.3zM134 269.9v.3zM134 269.9v.3zM134 269.9v.3zM134 269.9v.3zM134 269.9v.3zM134 269.9v.3zM134 269.9v.3zM134 269.9v.3zM134 269.1v.8zM134 267.8v.8zM134 266.6v.7zM134 265.2v.9zM134 265.2v.3z"/>
<path d="M108.7 265.2v.3zM108.7 265.2v.3zM108.7 265.2v.3zM108.7 265.2v.3zM108.7 265.2v.3zM108.7 265.2v.3zM108.7 265.2v.3zM108.7 265.2v.3zM108.7 265.2v.3zM108.7 265.2v.3zM108.7 265.2v.3zM108.7 265.2v.3zM108.7 265.2v.3zM108.7 265.2v.3zM108.7 265.2v.3zM108.7 265.2v.3zM108.7 265.2v.3zM108.7 265.2v.3zM108.7 265.2v.3zM108.7 265.2v.7zM108.7 266.3v.7zM108.7 267.5v.8zM108.7 268.8v.8zM108.7 269.7v.5zM108.7 269.9v.3zM108.7 269.9v.3zM108.7 269.9v.3zM108.7 269.9v.3zM108.7 269.9v.3zM108.7 269.9v.3zM108.7 269.9v.3zM108.7 269.9v.3zM108.7 269.9v.3zM108.7 269.9v.3zM108.7 269.9v.3zM108.7 269.9v.3zM108.7 269.9v.3zM108.7 269.9v.3zM108.7 269.9v.3zM108.7 269.9v.3zM108.7 269.9v.3zM108.7 269.9v.3zM108.7 269.9v.3zM108.7 269.9v.3h-.1zM108 269.1h.4l.1 .5-.5 .3zM108 267.8h.4v.8h-.4zM108 266.6h.4v.7h-.4zM108.1 265.4l.2-.2 .3 .4-.2 .5-.4-.1zM108.7 265.2v.3z"/>
</g>
<path d="M154.1 252.5a2.11 2.11 0 0 1 1.5-.6h41.8a2.11 2.11 0 0 1 2.1 2.1v20.4a2.11 2.11 0 0 1-2.1 2.1h-41.8a2.11 2.11 0 0 1-2.1-2.1v-20.4a2.11 2.11 0 0 1 .6-1.5z" fill="#0e2038"/>
<path d="M154.1 252.5a2.11 2.11 0 0 1 1.5-.6h41.8a2.11 2.11 0 0 1 2.1 2.1v20.4a2.11 2.11 0 0 1-2.1 2.1h-41.8a2.11 2.11 0 0 1-2.1-2.1v-20.4a2.11 2.11 0 0 1 .6-1.5z" fill="none" stroke="#0e2038" stroke-width=".25"/>
<g fill="#0a6b73">
<path d="M15.1 49.8l1.7 1-1.7 1z"/>
<path d="M62.6 49.8l1.7 1-1.7 1z"/>
<path d="M110.3 49.8l1.8 1-1.8 1z"/>
<path d="M110.3 69.5l1.8 1-1.8 1z"/>
<path d="M157.8 49.8l1.8 1-1.8 1z"/>
<path d="M157.8 65.5l1.8 1-1.8 1z"/>
<path d="M15.1 96.1l1.7 1-1.7 1z"/>
<path d="M15.1 111.8l1.7 1-1.7 .9z"/>
<path d="M62.6 96.1l1.7 1-1.7 1z"/>
<path d="M110.3 96.1l1.8 1-1.8 1z"/>
<path d="M157.8 96.1l1.8 1-1.8 1z"/>
<path d="M15.1 142.1l1.7 1-1.7 1z"/>
<path d="M15.1 158l1.7 1-1.7 1z"/>
<path d="M15.1 181.4l1.7 1-1.7 1z"/>
<path d="M62.6 142.1l1.7 1-1.7 1z"/>
<path d="M62.6 158l1.7 1-1.7 1z"/>
<path d="M62.6 177.7l1.7 1-1.7 1z"/>
<path d="M110.3 142.1l1.8 1-1.8 1z"/>
<path d="M15.1 215l1.7 1-1.7 1z"/>
<path d="M15.1 234.9l1.7 1-1.7 1z"/>
<path d="M62.6 215l1.7 1-1.7 1z"/>
<path d="M110.3 215l1.8 1-1.8 1z"/>
</g>
<text font-size="11.4" fill="#5fd6c8" x="170.3" y="165.2">41</text>
<text font-size="6.5" fill="#16233f" x="10.6" y="21">Edexcel International A level Business</text>
<g font-size="4.2" fill="#16233f">
<text x="12.8" y="46.1">Sep</text>
<text x="60.4" y="46.1">Oct</text>
<text x="108" y="46.1">Nov</text>
<text x="155.6" y="46.1">Dec</text>
<text x="12.8" y="92.4">Jan</text>
<text x="60.4" y="92.4">Feb</text>
<text x="108" y="92.4">Mar</text>
<text x="155.6" y="92.4">Apr</text>
<text x="12.8" y="138.4">May</text>
<text x="60.4" y="138.4">Jun</text>
<text x="108" y="138.4">Jul</text>
<text x="12.8" y="211.2">Sep</text>
<text x="60.4" y="211.2">Oct</text>
<text x="108" y="211.2">Nov</text>
<text x="155.6" y="211.2">Dec</text>
<text x="12.8" y="257.5">Jan</text>
<text x="60.4" y="257.5">Feb</text>
<text x="108" y="257.5">Mar</text>
</g>
<g font-size="3.7" fill="#16233f">
<text x="10.6" y="37.9">Year 1</text>
<text x="10.6" y="203">Year 2</text>
</g>
<g font-size="3.7" fill="#fff">
<text x="164" y="172.2">game lessons</text>
<text x="167.1" y="263">Apr to Jun</text>
<text x="158.6" y="269.2">Revision and exams</text>
</g>
<g font-size="3.3" fill="#40506e">
<text x="10.6" y="289.5">Months are a guide: use each lesson when you teach its topic.</text>
<text x="160.6" y="289.5">play.thebusiness.school</text>
</g>
<text font-size="3.2" fill="#0a6b73" x="10.6" y="12.8">UK MOTOR TRADE · YEAR PLAN</text>
<text font-size="3.2" fill="#40506e" x="10.6" y="26.7">Order: Pearson specification order, IAS units in Year 1</text>
<g font-size="3.2" fill="#16233f">
<text x="18.3" y="52.1">Market size and share</text>
<text x="65.9" y="52.1">Pricing strategies</text>
<text x="113.5" y="52.1">Branding and</text>
<text x="161.1" y="52.1">Marketing strategy</text>
<text x="113.5" y="56">promotion</text>
<text x="113.5" y="71.7">Pricing strategies</text>
<text x="161.1" y="67.7">Recruitment,</text>
<text x="161.1" y="71.7">selection and training</text>
<text x="18.3" y="98.3">Organisational design</text>
<text x="65.9" y="98.3">Leadership</text>
<text x="113.5" y="98.3">Internal and external</text>
<text x="161.1" y="98.3">Sales, revenue and</text>
<text x="161.1" y="102.3">costs</text>
<text x="18.3" y="114">Motivation in theory</text>
<text x="18.3" y="118">and practice</text>
<text x="18.3" y="144.3">Break-even</text>
<text x="65.9" y="144.3">Profit and liquidity</text>
<text x="113.5" y="144.3">External influences</text>
<text x="18.3" y="160.3">Cash flow</text>
<text x="65.9" y="160.3">Productivity and</text>
<text x="65.9" y="164.2">capacity use</text>
<text x="65.9" y="179.9">Stock control</text>
<text x="18.3" y="183.6">Sales, revenue and</text>
<text x="18.3" y="187.6">costs</text>
<text x="18.3" y="217.2">Theories of corporate</text>
<text x="18.3" y="221.4">strategy</text>
<text x="65.9" y="217.2">Investment appraisal</text>
<text x="113.5" y="217.2">Shareholders,</text>
<text x="113.5" y="221.4">stakeholders and</text>
<text x="113.5" y="225.4">business ethics</text>
<text x="18.3" y="237.1">Growth and scale</text>
</g>
<g font-size="3.1" fill="#7a869a">
<text x="155.6" y="216">Assessing competitiveness</text>
<text x="12.8" y="262.2">Globalisation</text>
<text x="60.4" y="262.2">Global markets and</text>
<text x="108" y="262.2">Global marketing</text>
<text x="60.4" y="266.2">business expansion</text>
</g>
<g font-size="3" fill="#40506e">
<text x="20" y="56.3">Share and growth</text>
<text x="67.6" y="56.3">Price and demand</text>
<text x="162.8" y="56.3">Product life cycle</text>
<text x="20" y="60.8">Segmentation</text>
<text x="115.2" y="60.3">Promotional mix</text>
<text x="115.2" y="64.8">Measuring promotion</text>
<text x="162.8" y="60.8">Portfolio analysis</text>
<text x="115.2" y="76.2">Pricing strategies</text>
<text x="162.8" y="76.2">Workforce planning</text>
<text x="162.8" y="80.7">Hiring and training</text>
<text x="20" y="102.6">Types of structure</text>
<text x="20" y="107">Delegation and control</text>
<text x="67.6" y="102.6">Managers and leaders</text>
<text x="67.6" y="107">Choosing a style</text>
<text x="115.2" y="102.6">Internal and external</text>
<text x="115.2" y="107">Choosing finance</text>
<text x="162.8" y="106.5">Costs and revenue</text>
<text x="20" y="122.2">Needs and motivation</text>
<text x="20" y="126.7">Motivation in practice</text>
<text x="20" y="148.8">Contribution</text>
<text x="67.6" y="148.8">Profitability ratios</text>
<text x="115.2" y="148.8">Economic change</text>
<text x="20" y="153.3">Margin of safety</text>
<text x="67.6" y="153.3">Liquidity ratios</text>
<text x="115.2" y="153.3">Global trade</text>
<text x="20" y="164.5">Cash-flow forecasting</text>
<text x="20" y="169">Causes of cash</text>
<text x="20" y="172.7">problems</text>
<text x="67.6" y="168.5">Productivity</text>
<text x="67.6" y="172.9">Capacity utilisation</text>
<text x="20" y="176.7">Improving cash flow</text>
<text x="67.6" y="184.1">Inventory control</text>
<text x="20" y="191.8">Types of profit</text>
<text x="67.6" y="188.6">Lean and JIT</text>
<text x="67.6" y="221.7">Payback and ARR</text>
<text x="20" y="225.7">Strategic direction</text>
<text x="67.6" y="226.2">Choosing an</text>
<text x="20" y="230.1">Strategic positioning</text>
<text x="67.6" y="229.9">investment</text>
<text x="115.2" y="229.6">Stakeholders</text>
<text x="115.2" y="234.1">Ethics and CSR</text>
<text x="20" y="241.3">Economies of scale</text>
<text x="20" y="245.8">Methods of growth</text>
</g>
<g font-size="2.9" fill="#4a5568">
<text x="157.9" y="222.7">No game lesson</text>
<text x="15.1" y="268.7">No game lesson</text>
<text x="110.3" y="268.7">No game lesson</text>
<text x="62.7" y="272.9">No game lesson</text>
</g>
<g font-size="2.5" fill="#0a6b73">
<text x="16.4" y="56.3">1</text>
<text x="63.7" y="56.3">2</text>
<text x="159.2" y="56.3">1</text>
<text x="16.1" y="60.8">2</text>
<text x="111.3" y="64.8">2</text>
<text x="111.6" y="60.3">1</text>
<text x="158.9" y="60.8">2</text>
<text x="111.6" y="76.2">1</text>
<text x="159.2" y="76.2">1</text>
<text x="158.9" y="80.7">2</text>
<text x="16.1" y="107">2</text>
<text x="16.4" y="102.6">1</text>
<text x="63.7" y="107">2</text>
<text x="64" y="102.6">1</text>
<text x="111.3" y="107">2</text>
<text x="111.6" y="102.6">1</text>
<text x="159.2" y="106.5">1</text>
<text x="16.4" y="122.2">1</text>
<text x="16.1" y="126.7">2</text>
<text x="16.4" y="148.8">1</text>
<text x="64" y="148.8">1</text>
<text x="111.6" y="148.8">1</text>
<text x="16.1" y="153.3">2</text>
<text x="63.7" y="153.3">2</text>
<text x="111.3" y="153.3">2</text>
<text x="16.4" y="164.5">1</text>
<text x="16.1" y="169">2</text>
<text x="63.7" y="172.9">2</text>
<text x="64" y="168.5">1</text>
<text x="16.1" y="176.7">3</text>
<text x="64" y="184.1">1</text>
<text x="16.1" y="191.8">2</text>
<text x="63.7" y="188.6">2</text>
<text x="64" y="221.7">1</text>
<text x="16.4" y="225.7">1</text>
<text x="63.7" y="226.2">2</text>
<text x="16.1" y="230.1">2</text>
<text x="111.6" y="229.6">1</text>
<text x="111.3" y="234.1">2</text>
<text x="16.1" y="245.8">2</text>
<text x="16.4" y="241.3">1</text>
</g>
</svg>
